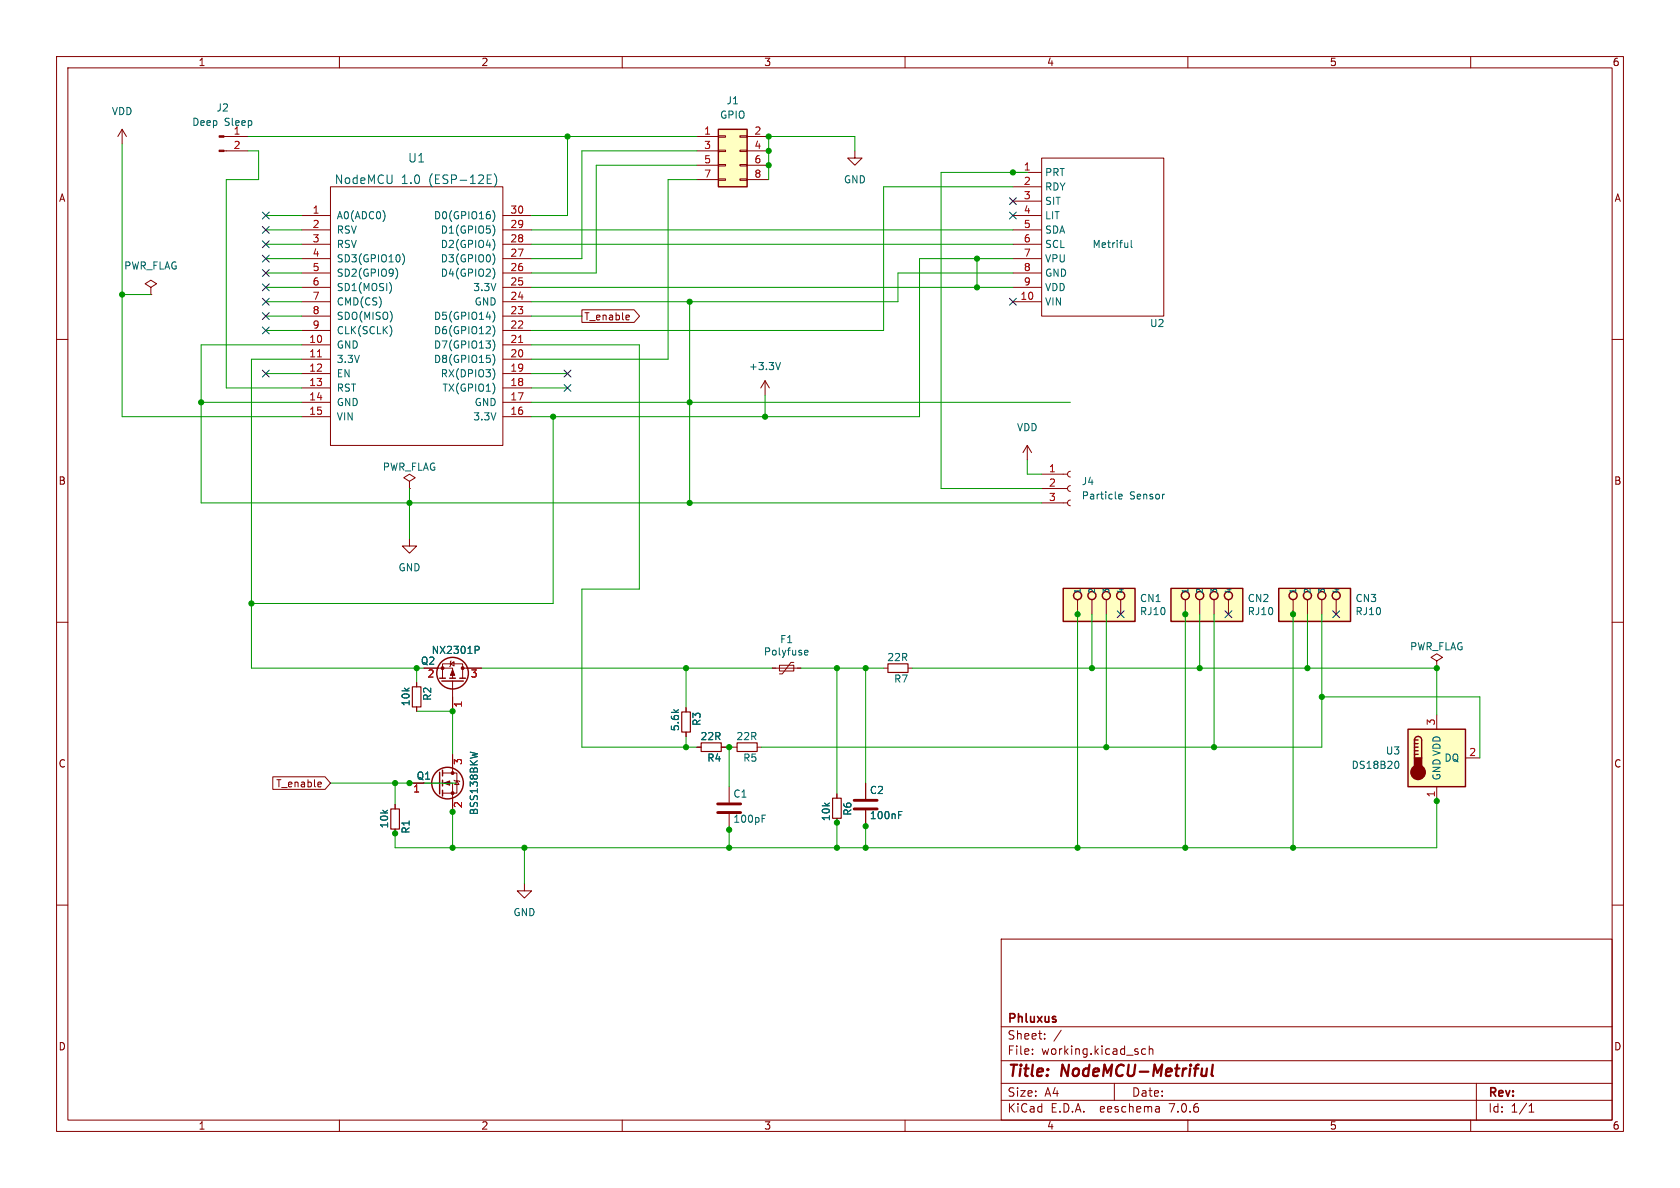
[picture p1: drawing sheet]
<svg xmlns="http://www.w3.org/2000/svg" width="297mm" height="210mm" viewBox="0 0 297 210" stroke-linecap="round" stroke-linejoin="round" font-family="sans-serif">
<g fill="none" stroke="#840000" stroke-width=".18">
<path d="M10 10h277v190h-277zM12 12h273v186h-273zM60 10v2M110 10v2M160 10v2M210 10v2M260 10v2M21.6 22.9l-.8 1.2M21.6 22.9v2.5M21.6 22.9l.8 1.2M39.6 26.7h4.2M39.6 24.1h4.2"/>
<path d="M53.3 38.1h5.1M58.4 33h30.5v45.7h-30.5zM88.9 38.1h5.1M123.2 26.7h3.8M123.2 24.1h3.8M123.2 29.2h3.8M123.2 31.8h3.8M127 31.6h1.3v.3h-1.3zM127 29.1h1.3v.2h-1.3zM127 26.5h1.3v.3h-1.3zM127 24h1.3v.3h-1.3zM130.8 31.6h1.3v.3h-1.3z"/>
<path d="M130.8 29.1h1.3v.2h-1.3zM130.8 26.5h1.3v.3h-1.3zM130.8 24h1.3v.3h-1.3zM132.1 26.7h3.8M132.1 24.1h3.8M132.1 29.2h3.8M132.1 31.8h3.8M151.1 26.7v1.2h1.3l-1.3 1.3-1.2-1.3h1.2M179.1 38.1h5M179.1 30.5h5M179.1 33h5M179.1 35.6h5"/>
<path d="M184.1 27.9h21.6v28h-21.6zM10 60h2M26.7 50.8l1-.6-1-.7-1 .7 1 .6v1.3M26.7 52.1h.1M53.3 40.6h5.1M53.3 58.4h5.1M53.3 55.9h5.1M53.3 53.3h5.1M53.3 50.8h5.1M53.3 48.3h5.1M53.3 45.7h5.1M53.3 43.2h5.1"/>
<path d="M88.9 40.6h5.1M88.9 58.4h5.1M88.9 55.9h5.1M88.9 53.3h5.1M88.9 50.8h5.1M88.9 48.3h5.1M88.9 45.7h5.1M88.9 43.2h5.1M102.9 54.8h9.2l1 1.1-1 1.1h-9.2zM111.1 55.7l.2 .3-.6 .1M111.2 56.5l-.1 .1M179.1 40.6h5"/>
<path d="M179.1 53.3h5M179.1 50.8h5M179.1 48.3h5M179.1 45.7h5M179.1 43.2h5M285 60h2M53.3 61h5.1M53.3 63.5h5.1M53.3 66h5.1M53.3 68.6h5.1M53.3 71.1h5.1M53.3 73.7h5.1"/>
<path d="M88.9 61h5.1M88.9 63.5h5.1M88.9 66h5.1M88.9 68.6h5.1M88.9 71.1h5.1M88.9 73.7h5.1M135.3 67.3l-.8 1.3M135.3 67.3v2.6M135.3 67.3l.7 1.3M181.6 78.7l-.8 1.3M181.6 78.7v2.6M181.6 78.7l.8 1.3"/>
<path d="M72.4 95.3v1.2h1.3l-1.3 1.3-1.3-1.3h1.3M72.4 85.1l1-.6-1-.7-1 .7 1 .6v1.3M72.4 86.4h.1M184.1 88.9h4.6M184.1 86.4h4.6M184.1 83.8h4.6M189.2 88.4l-.3 .1-.2 .4 .2 .4 .3 .1M189.2 85.9l-.3 .1-.2 .3 .2 .4 .3 .2M189.2 83.3l-.3 .1-.2 .4 .2 .4 .3 .1M10 110h2M74.9 118.1h5.1v1.8M78.2 119.9v-2.6h3.6v2.6"/>
<path d="M79.6 117.3l.7-.3v.7zM79.8 116.8l-.2 .2v.7l-.1 .2M81.8 118.1h3.3M136.5 118.1h5.1M137.8 117.6h2.5v1h-2.5zM140.3 117.1h-.5l-1.5 2h-.5M156.2 118.1h.8M160.5 118.1h.8M190.5 106v2.6M193 106v2.6M195.6 106v2.6M198.1 106v2.6"/>
<path d="M209.5 106v2.6M212.1 106v2.6M214.6 106v2.6M217.2 106v2.6M228.6 106v2.6M231.1 106v2.6M233.7 106v2.6M236.2 106v2.6M254 116.8l1-.6-1-.6-1 .6 1 .6v1.3M254 118.1h.1M285 110h2M48.2 137.3h9.3l.9 1.1-.9 1.1h-9.3z"/>
<path d="M56.6 138.3l.2 .3-.6 .1M56.7 139l-.1 .1M72.4 138.4h5.3M73.7 120.7v.7M73.7 125v.7M78.2 138.4h1.8v5.1M78.2 136.7h2.6v3.5h-2.6M80 120.4v5.3M80 133.4v3.3M80.3 137.9l.1 .1h.8l.1 .2M80.8 138l.4 .7h-.8zM121.3 125.1v.8"/>
<path d="M121.3 129.4v.8M123.2 132.1h.8M127.5 132.1h.8M128.9 139.1v2.8M129.5 132.1h.8M133.9 132.1h.7M153 138.4v2.8M254 126.4v2.5M254 139.1v2.5M259.1 134h2.5M10 160h2M69.8 142.2v.8"/>
<path d="M69.8 146.6v.7M92.7 156.2v1.3h1.3l-1.3 1.3-1.3-1.3h1.3M128.9 143.9v2.8M148 140.3v.8M148 144.7v.7M153 143.3v2.8M285 160h2M177 166h108v32h-108zM60 198v2M110 198v2M160 198v2M177 194.5h108"/>
<path d="M177 191.5h108M177 187.5h108M177 181.5h108M182.5 186.3v.1M182.5 185.5v.1M184.7 183.6v.1M184.7 182.8v.1M187.6 182.1l-1.3 2M197 191.5v3M202.5 185.5l-.4-.1-.3 .3v.4l.2 .2h.5M203.2 185.5l.2-.1 .3 .1 .1 .9M203.2 184.9v1.5"/>
<path d="M204.9 195.7l.1 .9M205 196.5l-.2 .1M205 196h-.2M210 198v2M260 198v2M261 191.5v6.5M270.3 196.6h.9M270.3 195.5l.4-.4v1.5"/>
</g>
<path d="M213.2 190l-.1 .1M213.4 188.9l-.2 1.3M214.4 188.2l-.2 1.7 .2 .3" fill="none" stroke="#840000" stroke-width=".4"/>
<g fill="#840000" stroke="#840000" stroke-width=".18">
<path d="M38.7 26.5h.9v.3h-.9z"/>
<path d="M38.7 24h.9v.3h-.9z"/>
<path d="M78.5 138.4l1-.4v.8z"/>
<path d="M80 118.4l.4 1h-.8z"/>
<circle cx="80" cy="140.2" r=".25"/>
<circle cx="80" cy="136.7" r=".25"/>
<circle cx="78.2" cy="118.1" r=".25"/>
<circle cx="81.8" cy="118.1" r=".25"/>
</g>
<path d="M157 117.3h3.5v1.6h-3.5zM72.9 121.4h1.5v3.6h-1.5zM120.5 125.9h1.5v3.5h-1.5zM124 131.3h3.5v1.5h-3.5zM130.3 131.3h3.6v1.5h-3.6zM69.1 143h1.5v3.6h-1.5zM147.2 141.1h1.5v3.6h-1.5z" fill="none" stroke="#840000" stroke-width=".2"/>
<path d="M126.9 143.6h4M126.9 142.1h4M151 143h4.1M151 141.5h4.1" fill="none" stroke="#840000" stroke-width=".51"/>
<g fill="none" stroke="#006464" stroke-width=".18">
<path d="M67.9 37.6l.2 .5-.2 .7M86.1 31.6h.6M86.1 32.4h.8M86.1 30.9h.8M87.1 37.2a1.46 1.46 0 0 1 0 2M87.1 39.8a1.46 1.46 0 0 1 0 1.9M87.4 30.7a1.75 1.75 0 0 1 0 2.3M69 50.2l.2 .6-.2 .8M69.2 57.9l.1 .5-.1 .7M70 47.4a1.47 1.47 0 0 1-.1 1.9M71.1 44.8a1.46 1.46 0 0 1 0 2M87.1 42.3a1.46 1.46 0 0 1 0 1.9"/>
<path d="M87.1 44.8a1.46 1.46 0 0 1 0 2M87.1 47.4a1.46 1.46 0 0 1 0 1.9M87.1 55a1.46 1.46 0 0 1 0 1.9M87.1 57.5a1.46 1.46 0 0 1 0 2M199.4 42.9v.9M199.4 43.6l-.1 .1M200 42.5v1.1l.2 .2M87.1 60.1a1.46 1.46 0 0 1 0 1.9M87.1 62.6a1.46 1.46 0 0 1 0 2M87.2 65.2a1.49 1.49 0 0 1 0 1.8M87.4 68.3v.8M138 64.1l-.4 1.2"/>
<path d="M197.8 87.8l.6-.1-.1-.3h-.3l-.2 .1v.6h.5M84 114.2h.5l.2 .3-.1 .3-.6 .1M142.2 115.6l.2 .2 .4-.1M142.2 115.1l.2-.2h.3l.1 .2v.1l-.6 .2M83.1 133l1.3 .3M246.9 134.6a.68 .68 0 0 1 .4 .6 .68 .68 0 0 1-.4 .6M134.7 144.7h.5M134.7 144.1h.6M158.9 144.1h.4M158.9 143.5h.6"/>
</g>
<path d="M56.1 63.1h.7M91.7 60.5h.7" fill="none" stroke="#a90000" stroke-width=".18"/>
<g fill="none" stroke="#840000" stroke-width=".25">
<path d="M127 22.9h5.1v10.1h-5.1zM77.7 119.9h1M79.5 119.9h1M81.3 119.9h1M188 104h12.7v5.9h-12.7zM207 104h12.7v5.9h-12.7zM226.1 104h12.7v5.9h-12.7zM77.7 136.5v3.8M78.1 120.4h3.8M78.2 136.1v1.1M78.2 137.9v1M78.2 139.7v1"/>
<path d="M248.9 128.9h10.2v10.2h-10.2zM250.1 130.8a.64 .64 0 0 1 .6-.6 .64 .64 0 0 1 .6 .6v3.2M250.1 133.4h.6M250.1 132.7h.6M250.1 132.1h.6M250.1 131.4h.6M250.1 130.8v3.2M250.1 130.8h.6"/>
<circle cx="80" cy="119" r="2.79"/>
<circle cx="190.5" cy="105.3" r=".71"/>
<circle cx="193" cy="105.3" r=".71"/>
<circle cx="195.6" cy="105.3" r=".71"/>
<circle cx="198.1" cy="105.3" r=".71"/>
<circle cx="209.5" cy="105.3" r=".71"/>
<circle cx="212.1" cy="105.3" r=".71"/>
<circle cx="214.6" cy="105.3" r=".71"/>
<circle cx="217.2" cy="105.3" r=".71"/>
<circle cx="228.6" cy="105.3" r=".71"/>
<circle cx="231.1" cy="105.3" r=".71"/>
<circle cx="233.7" cy="105.3" r=".71"/>
<circle cx="236.2" cy="105.3" r=".71"/>
<circle cx="79.1" cy="138.4" r="2.79"/>
</g>
<g fill="#ffffc2" stroke="#ffffc2" stroke-width=".18">
<path d="M127 22.9h5.1v10.1h-5.1z"/>
<path d="M188 104h12.7v5.9h-12.7z"/>
<path d="M248.9 128.9h10.2v10.2h-10.2z"/>
<path d="M226.1 104h12.7v5.9h-12.7z"/>
<path d="M207 104h12.7v5.9h-12.7z"/>
</g>
<g fill="#840000" stroke="#840000" stroke-width=".25">
<path d="M250.1 134h1.2v1.9h-1.2z"/>
<circle cx="250.7" cy="136.5" r="1.27"/>
</g>
<g fill="none" stroke="#009600" stroke-width=".18">
<path d="M21.6 25.4v48.3h31.7M43.8 26.7h1.9v5.1h-5.7v36.8h13.3M43.8 24.1h79.4M47 38.1h6.3M100.3 24.1v14h-6.3M123.2 31.8h-5.1v31.7h-24.1M123.2 29.2h-17.8v19.1h-11.4M123.2 26.7h-20.3v19h-8.9M151.1 26.7v-2.6h-15.2v7.7M179.1 33h-22.9v25.4h-62.2M181.6 30.5h-15.2v55.9h17.7M21.6 52.1h5.1"/>
<path d="M47 53.3h6.3M47 45.7h6.3M47 48.3h6.3M47 55.9h6.3M47 43.2h6.3M47 40.6h6.3M47 50.8h6.3M47 58.4h6.3M94 55.9h8.9M94 43.2h85.1M94 40.6h85.1M94 50.8h85.1"/>
<path d="M121.9 53.3v35.6M172.7 45.7v5.1M179.1 48.3h-20.4v5h-64.7M179.1 45.7h-16.5v28h-68.6M35.6 71.1h17.7M47 66h6.3M53.3 63.5h-8.9v54.6h30.5M53.3 61h-17.7v27.9h148.5M94 61h19v43.1h-10.1v28h20.3M94 71.1h95.2M94 66h6.3M94 68.6h6.3"/>
<path d="M97.8 73.7v33h-53.4M135.3 69.9v3.8M72.4 86.4v8.9M181.6 81.3v2.5h2.5M73.7 118.1v2.6M85.1 118.1h51.4M121.3 118.1v7M141.6 118.1h14.6M148 118.1v22.2M153 118.1v20.3M161.3 118.1h92.7v8.3M190.5 108v41.9"/>
<path d="M193 108.6v9.5M195.6 108.6v23.5M209.5 108v41.9M212.1 108.6v9.5M214.6 108.6v23.5M228.6 108v41.9M231.1 108.6v9.5M233.7 108.6v23.5h-99.1M58.4 138.4h22.2M69.8 138.4v3.8M73.7 125.7h6.3M80 123.2v10.2"/>
<path d="M121.3 130.2v1.9M128.3 132.1h1.2M128.9 132.1v7M233.7 123.2h27.9v10.8M80 142.9v7M92.7 149.9v6.3M128.9 146.1v3.8M148 144.8v5.1M153 145.4v4.5M254 141v8.9h-184.2v-3.2"/>
</g>
<g fill="none" stroke="#000084" stroke-width=".18">
<path d="M46.4 37.5l1.2 1.2M47.6 37.5l-1.2 1.2M178.5 35l1.2 1.2M178.5 37.5l1.2 1.2M179.7 35l-1.2 1.2M179.7 37.5l-1.2 1.2M46.4 50.2l1.2 1.2M46.4 45.1l1.2 1.2M46.4 55.3l1.2 1.2M46.4 57.8l1.2 1.2M46.4 47.7l1.2 1.2M46.4 40l1.2 1.2"/>
<path d="M46.4 42.6l1.2 1.2M46.4 52.7l1.2 1.2M47.6 50.2l-1.2 1.2M47.6 45.1l-1.2 1.2M47.6 55.3l-1.2 1.2M47.6 57.8l-1.2 1.2M47.6 47.7l-1.2 1.2M47.6 40l-1.2 1.2M47.6 42.6l-1.2 1.2M47.6 52.7l-1.2 1.2M178.5 52.7l1.2 1.2M179.7 52.7l-1.2 1.2"/>
<path d="M46.4 65.4l1.2 1.2M47.6 65.4l-1.2 1.2M99.7 68l1.2 1.2M99.7 65.4l1.2 1.2M100.9 68l-1.2 1.2M100.9 65.4l-1.2 1.2M197.5 108l1.2 1.2M198.7 108l-1.2 1.2M216.6 108l1.2 1.2M217.8 108l-1.2 1.2M235.6 108l1.2 1.2M236.8 108l-1.2 1.2"/>
</g>
<g fill="#009600" stroke="#009600" stroke-width=".18">
<circle cx="92.7" cy="149.9" r=".46"/>
<circle cx="80" cy="149.9" r=".46"/>
<circle cx="80" cy="143.5" r=".46"/>
<circle cx="73.7" cy="118.1" r=".46"/>
<circle cx="80" cy="125.7" r=".46"/>
<circle cx="69.8" cy="147.3" r=".46"/>
<circle cx="72.4" cy="138.4" r=".46"/>
<circle cx="69.8" cy="138.4" r=".46"/>
<circle cx="190.5" cy="149.9" r=".46"/>
<circle cx="214.6" cy="132.1" r=".46"/>
<circle cx="209.5" cy="149.9" r=".46"/>
<circle cx="195.6" cy="132.1" r=".46"/>
<circle cx="228.6" cy="149.9" r=".46"/>
<circle cx="254" cy="141.6" r=".46"/>
<circle cx="190.5" cy="108.6" r=".46"/>
<circle cx="228.6" cy="108.6" r=".46"/>
<circle cx="212.1" cy="118.1" r=".46"/>
<circle cx="209.5" cy="108.6" r=".46"/>
<circle cx="193" cy="118.1" r=".46"/>
<circle cx="254" cy="118.1" r=".46"/>
<circle cx="231.1" cy="118.1" r=".46"/>
<circle cx="233.7" cy="123.2" r=".46"/>
<circle cx="135.9" cy="29.2" r=".46"/>
<circle cx="100.3" cy="24.1" r=".46"/>
<circle cx="97.8" cy="73.7" r=".46"/>
<circle cx="135.9" cy="26.7" r=".46"/>
<circle cx="135.9" cy="24.1" r=".46"/>
<circle cx="121.9" cy="53.3" r=".46"/>
<circle cx="21.6" cy="52.1" r=".46"/>
<circle cx="128.9" cy="146.7" r=".46"/>
<circle cx="128.9" cy="149.9" r=".46"/>
<circle cx="148" cy="145.4" r=".46"/>
<circle cx="148" cy="149.9" r=".46"/>
<circle cx="153" cy="146.1" r=".46"/>
<circle cx="153" cy="149.9" r=".46"/>
<circle cx="128.9" cy="132.1" r=".46"/>
<circle cx="44.4" cy="106.7" r=".46"/>
<circle cx="35.6" cy="71.1" r=".46"/>
<circle cx="153" cy="118.1" r=".46"/>
<circle cx="148" cy="118.1" r=".46"/>
<circle cx="121.9" cy="88.9" r=".46"/>
<circle cx="72.4" cy="88.9" r=".46"/>
<circle cx="121.3" cy="118.1" r=".46"/>
<circle cx="135.3" cy="73.7" r=".46"/>
<circle cx="121.9" cy="71.1" r=".46"/>
<circle cx="121.3" cy="132.1" r=".46"/>
<circle cx="179.1" cy="30.5" r=".46"/>
<circle cx="172.7" cy="50.8" r=".46"/>
<circle cx="172.7" cy="45.7" r=".46"/>
</g>
<g font-size="2.8" fill="#840000">
<text x="178" y="190.9">Title:</text>
<text x="187.7" y="190.9">NodeMCU-Metriful</text>
</g>
<g font-size="2.1" fill="#006464">
<text x="72.1" y="28.9">U1</text>
<text x="59.1" y="32.7">NodeMCU</text>
<text x="70.9" y="32.7">1.0</text>
<text x="75.8" y="32.7">(ESP-12E)</text>
</g>
<g font-size="2.1" fill="#840000">
<text x="178" y="184">Sheet:</text>
<text x="178" y="181.2">Phluxus</text>
<text x="178" y="186.7">File:</text>
<text x="184.1" y="186.7">working.kicad_sch</text>
<text x="178" y="196.9">KiCad</text>
<text x="178" y="194.1">Size:</text>
<text x="184.7" y="194.1">A4</text>
<text x="185.7" y="196.9">E.D.A.</text>
<text x="194.6" y="196.9">eeschema</text>
<text x="200" y="194.1">Date:</text>
<text x="207" y="196.9">7.0.6</text>
<text x="263" y="194.3">Rev:</text>
<text x="263" y="196.9">Id:</text>
<text x="267.1" y="196.9">1/1</text>
</g>
<g font-size="1.8" fill="#840000">
<text x="35" y="11.9">1</text>
<text x="85" y="11.9">2</text>
<text x="135" y="11.9">3</text>
<text x="185" y="11.9">4</text>
<text x="235" y="11.9">5</text>
<text x="285" y="11.9">6</text>
<text x="10.3" y="35.9">A</text>
<text x="285.3" y="35.9">A</text>
<text x="103.2" y="56.8">T_enable</text>
<text x="10.3" y="85.9">B</text>
<text x="285.3" y="85.9">B</text>
<text x="10.3" y="135.9">C</text>
<text x="285.3" y="135.9">C</text>
<text x="48.7" y="139.4">T_enable</text>
<text x="10.3" y="185.9">D</text>
<text x="285.3" y="185.9">D</text>
<text x="35" y="199.9">1</text>
<text x="85" y="199.9">2</text>
<text x="135" y="199.9">3</text>
<text x="185" y="199.9">4</text>
<text x="235" y="199.9">5</text>
<text x="285" y="199.9">6</text>
</g>
<g font-size="1.8" fill="#006464">
<text x="19.7" y="20.5">VDD</text>
<text x="33.9" y="22.5">Deep</text>
<text x="38.2" y="19.9">J2</text>
<text x="39.7" y="22.5">Sleep</text>
<text x="41.2" y="23.9">1</text>
<text x="127.2" y="21.2">GPIO</text>
<text x="128.3" y="18.6">J1</text>
<text x="149.1" y="32.6">GND</text>
<text x="184.7" y="31.3">PRT</text>
<text x="184.7" y="33.9">RDY</text>
<text x="59.4" y="39">A0(ADC0)</text>
<text x="59.4" y="41.5">RSV</text>
<text x="76.6" y="39">D0(GPIO16)</text>
<text x="77.8" y="41.5">D1(GPIO5)</text>
<text x="184.7" y="36.4">SIT</text>
<text x="184.7" y="39">LIT</text>
<text x="184.7" y="41.5">SDA</text>
<text x="21.9" y="47.9">PWR_FLAG</text>
<text x="59.4" y="44">RSV</text>
<text x="59.4" y="46.6">SD3(GPIO10)</text>
<text x="77.8" y="46.6">D3(GPIO0)</text>
<text x="77.8" y="44">D2(GPIO4)</text>
<text x="184.7" y="44">SCL</text>
<text x="184.7" y="46.6">VPU</text>
<text x="193" y="44">Metriful</text>
<text x="59.4" y="49.1">SD2(GPIO9)</text>
<text x="59.4" y="51.7">SD1(MOSI)</text>
<text x="77.8" y="49.1">D4(GPIO2)</text>
<text x="83.6" y="51.7">3.3V</text>
<text x="184.7" y="49.1">GND</text>
<text x="184.7" y="51.7">VDD</text>
<text x="59.4" y="54.2">CMD(CS)</text>
<text x="59.4" y="56.7">SDO(MISO)</text>
<text x="59.4" y="59.3">CLK(SCLK)</text>
<text x="76.6" y="59.3">D6(GPIO12)</text>
<text x="76.6" y="56.7">D5(GPIO14)</text>
<text x="83.8" y="54.2">GND</text>
<text x="184.7" y="54.2">VIN</text>
<text x="203.2" y="58">U2</text>
<text x="59.4" y="61.8">GND</text>
<text x="59.4" y="64.4">3.3V</text>
<text x="76.6" y="64.4">D8(GPIO15)</text>
<text x="76.6" y="61.8">D7(GPIO13)</text>
<text x="132.3" y="65.6">+3.3V</text>
<text x="59.4" y="66.9">EN</text>
<text x="59.4" y="69.4">RST</text>
<text x="59.4" y="72">GND</text>
<text x="77.8" y="66.9">RX(DPIO3)</text>
<text x="78.1" y="69.4">TX(GPIO1)</text>
<text x="83.8" y="72">GND</text>
<text x="59.4" y="74.5">VIN</text>
<text x="83.6" y="74.5">3.3V</text>
<text x="179.7" y="76.4">VDD</text>
<text x="67.6" y="83.4">PWR_FLAG</text>
<text x="191.1" y="86">J4</text>
<text x="191.1" y="88.5">Particle</text>
<text x="199.7" y="88.5">Sensor</text>
<text x="70.4" y="101.2">GND</text>
<text x="201.4" y="106.6">CN1</text>
<text x="220.5" y="106.6">CN2</text>
<text x="239.5" y="106.6">CN3</text>
<text x="137.8" y="113.9">F1</text>
<text x="201.4" y="108.9">RJ10</text>
<text x="220.5" y="108.9">RJ10</text>
<text x="239.5" y="108.9">RJ10</text>
<text x="74.3" y="117.7">Q2</text>
<text x="76.2" y="115.8">NX2301P</text>
<text x="134.9" y="116.1">Polyfuse</text>
<text x="156.8" y="117.1">22R</text>
<text x="249.2" y="115.2">PWR_FLAG</text>
<text x="72.6" y="124.9" transform="rotate(-90 72.6 124.9)">10k</text>
<text x="76.4" y="124" transform="rotate(-90 76.4 124)">R2</text>
<text x="158" y="120.9">R7</text>
<text x="120.2" y="129.4" transform="rotate(-90 120.2 129.4)">5.6k</text>
<text x="123.7" y="131">22R</text>
<text x="124.1" y="128.4" transform="rotate(-90 124.1 128.4)">R3</text>
<text x="130.1" y="131">22R</text>
<text x="124.9" y="134.8">R4</text>
<text x="131.3" y="134.8">R5</text>
<text x="238.8" y="136.1">DS18B20</text>
<text x="244.9" y="133.6">U3</text>
<text x="255.3" y="134.8">DQ</text>
<text x="73.6" y="138">Q1</text>
<text x="129.5" y="141.2">C1</text>
<text x="153.7" y="140.6">C2</text>
<text x="254.9" y="138" transform="rotate(-90 254.9 138)">GND VDD</text>
<text x="68.8" y="146.5" transform="rotate(-90 68.8 146.5)">10k</text>
<text x="72.6" y="147.5" transform="rotate(-90 72.6 147.5)">R1</text>
<text x="84.7" y="144.2" transform="rotate(-90 84.7 144.2)">BSS138BKW</text>
<text x="129.5" y="145.6">100pF</text>
<text x="146.9" y="145.3" transform="rotate(-90 146.9 145.3)">10k</text>
<text x="150.7" y="144.3" transform="rotate(-90 150.7 144.3)">R6</text>
<text x="153.7" y="145">100nF</text>
<text x="90.7" y="162.2">GND</text>
</g>
<g font-size="1.8" fill="#a90000">
<text x="124.4" y="23.9">1</text>
<text x="133.3" y="23.9">2</text>
<text x="41.2" y="26.4">2</text>
<text x="124.4" y="26.4">3</text>
<text x="124.4" y="29">5</text>
<text x="133.3" y="26.4">4</text>
<text x="133.3" y="29">6</text>
<text x="124.4" y="31.5">7</text>
<text x="133.3" y="31.5">8</text>
<text x="180.9" y="30.2">1</text>
<text x="180.9" y="32.8">2</text>
<text x="180.9" y="35.3">3</text>
<text x="55.2" y="37.8">1</text>
<text x="55.2" y="40.4">2</text>
<text x="90.1" y="40.4">29</text>
<text x="90.1" y="37.8">30</text>
<text x="180.9" y="37.8">4</text>
<text x="180.9" y="40.4">5</text>
<text x="55.2" y="42.9">3</text>
<text x="55.2" y="45.5">4</text>
<text x="90.1" y="45.5">27</text>
<text x="90.1" y="42.9">28</text>
<text x="180.9" y="42.9">6</text>
<text x="180.9" y="45.5">7</text>
<text x="55.2" y="48">5</text>
<text x="55.2" y="50.5">6</text>
<text x="55.2" y="53.1">7</text>
<text x="90.1" y="53.1">24</text>
<text x="90.1" y="50.5">25</text>
<text x="90.1" y="48">26</text>
<text x="180.3" y="53.1">10</text>
<text x="180.9" y="48">8</text>
<text x="180.9" y="50.5">9</text>
<text x="55.2" y="55.6">8</text>
<text x="55.2" y="58.2">9</text>
<text x="90.1" y="58.2">22</text>
<text x="90.1" y="55.6">23</text>
<text x="54.6" y="60.7">10</text>
<text x="54.6" y="63.2">11</text>
<text x="54.6" y="65.8">12</text>
<text x="90.1" y="65.8">19</text>
<text x="90.1" y="63.2">20</text>
<text x="90.1" y="60.7">21</text>
<text x="54.6" y="68.3">13</text>
<text x="54.6" y="70.9">14</text>
<text x="90.1" y="70.9">17</text>
<text x="90.1" y="68.3">18</text>
<text x="54.6" y="73.4">15</text>
<text x="90.1" y="73.4">16</text>
<text x="185.3" y="83.6">1</text>
<text x="185.3" y="86.1">2</text>
<text x="185.3" y="88.6">3</text>
<text x="75.5" y="120.1">2</text>
<text x="82" y="125.2" transform="rotate(-90 82 125.2)">1</text>
<text x="83.1" y="120.1">3</text>
<text x="253.7" y="128.3" transform="rotate(-90 253.7 128.3)">3</text>
<text x="82" y="135.3" transform="rotate(-90 82 135.3)">3</text>
<text x="259.6" y="133.7">2</text>
<text x="73" y="140.4">1</text>
<text x="82" y="142.9" transform="rotate(-90 82 142.9)">2</text>
<text x="253.7" y="141" transform="rotate(-90 253.7 141)">1</text>
</g>
<g font-size="1.4" fill="#006464">
<text x="191.2" y="105" transform="rotate(-90 191.2 105)">1</text>
<text x="193.8" y="105" transform="rotate(-90 193.8 105)">2</text>
<text x="196.3" y="105" transform="rotate(-90 196.3 105)">3</text>
<text x="198.9" y="105" transform="rotate(-90 198.9 105)">4</text>
<text x="210.3" y="105" transform="rotate(-90 210.3 105)">1</text>
<text x="212.8" y="105" transform="rotate(-90 212.8 105)">2</text>
<text x="215.4" y="105" transform="rotate(-90 215.4 105)">3</text>
<text x="217.9" y="105" transform="rotate(-90 217.9 105)">4</text>
<text x="229.3" y="105" transform="rotate(-90 229.3 105)">1</text>
<text x="231.9" y="105" transform="rotate(-90 231.9 105)">2</text>
<text x="234.4" y="105" transform="rotate(-90 234.4 105)">3</text>
<text x="237" y="105" transform="rotate(-90 237 105)">4</text>
</g>
</svg>
